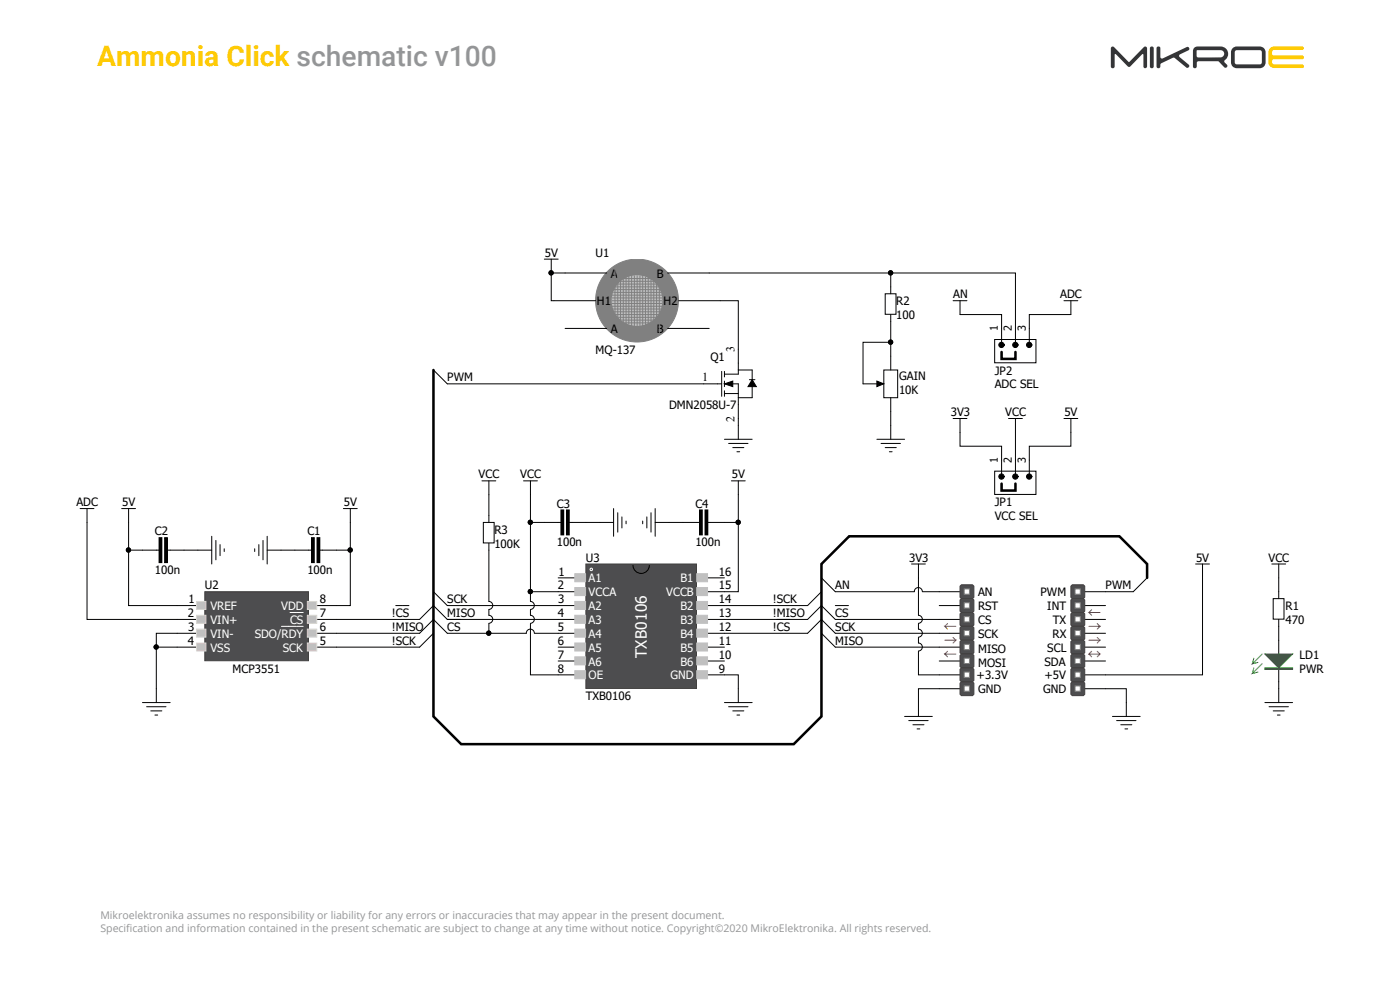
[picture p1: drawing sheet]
<svg xmlns="http://www.w3.org/2000/svg" width="420mm" height="297mm" viewBox="0 0 420 297" stroke-linecap="round" stroke-linejoin="round" font-family="sans-serif">
<path d="M381 14.4l1.3-.5h8.4a.54 .54 0 0 1 .5 .5 .54 .54 0 0 1-.5 .6h-8.6a.9 .9 0 0 0-.5 .8 .9 .9 0 0 0 .5 .8h8.6a.58 .58 0 0 1 .5 .6 .58 .58 0 0 1-.5 .6h-8.6a.8 .8 0 0 0-.5 .8 .8 .8 0 0 0 .7 .7h8.4a.55 .55 0 0 1 .5 .5 .55 .55 0 0 1-.5 .6h-8.4a1.74 1.74 0 0 1-1.8-1.8v-3.3z" fill-rule="evenodd" fill="#ffcb05"/>
<path d="M359 15.1l7.2-.1a1.09 1.09 0 0 1 1.1 1.1 1.09 1.09 0 0 1-1.1 1.1h-6.9l-.3-.5zM358.4 14.2l-.5 1.1v4.6a.58 .58 0 0 0 .6 .5 .58 .58 0 0 0 .5-.5l.1-1.2 .3-.3 6.3 .1a4 4 0 0 0 2.1 1.8l.4-.5-.4-.7a.72 .72 0 0 1-.5-.6 .72 .72 0 0 1 .5-.7 2.22 2.22 0 0 0 .5-2.5 2.22 2.22 0 0 0-2.1-1.4h-6.9zM347.1 14.1l-.1 5.8a.58 .58 0 0 0 .5 .5 .58 .58 0 0 0 .6-.5v-.7l.3-.2 3.7-1.7 3.8 2.9a.57 .57 0 0 0 .7-.1 .57 .57 0 0 0 0-.7l-2.7-2.3-.2-.4 .3-.4 2.5-1.2a.56 .56 0 0 0 .2-.7 .56 .56 0 0 0-.7-.3l-7.3 3.5-.6-.4v-3l-.5-.3zM345.1 14.1l-.1 5.8a.58 .58 0 0 0 .5 .5 .58 .58 0 0 0 .6-.5v-5.5l-.3-.4zM369.8 14.4l.9-.4 7.2-.1a1.74 1.74 0 0 1 1.8 1.8v3a1.74 1.74 0 0 1-1.8 1.7h-6.8a1.74 1.74 0 0 1-1.8-1.7v-3.4zM370.6 15.2l-.2 .5v3l.3 .5 7.2 .1 .6-.3 .1-3.3-.4-.6-7.1-.1zM333.4 14.1l-.1 .4v5.4a.58 .58 0 0 0 .5 .5 .58 .58 0 0 0 .6-.5v-3.5l.3-.2 3.6 3.7 .4 .2 4.2-3.9 .1 3.7a.55 .55 0 0 0 .6 .5 .55 .55 0 0 0 .5-.5v-5.4l-.3-.5-.6 .1-4.5 4.5-4.5-4.5-.4-.2z" fill-rule="evenodd" fill="#343537"/>
<path d="M381.5 169h4.2M382 179.4h3.2v6.2h-3.2zM383.6 169v4.2M383.6 177.3v2.1M383.6 185.6v2.1M383.6 191.9v4.1M379.5 210.6h8.3M380.7 211.8h5.8M382 213.1h3.3M383.2 214.3h.8M383.6 200.2v4.1M383.6 206.4v4.2" fill="none" stroke="#000" stroke-width=".3"/>
<path d="M379.5 200.4h8.3" fill="none" stroke="#00bf00" stroke-width=".42"/>
<path d="M379.5 200.2h8.3v.4h-8.3z" fill="none" stroke="#00bf00" stroke-width=".3"/>
<path d="M379.5 196h8.3l-4.2 4.2z" fill="#00bf00"/>
<path d="M376.1 197.3l-.4 1.6M378.6 198.9l-2.9 2.9 1.7-.4M378.6 196l-2.9 2.9 1.7-.4M379.5 196h8.3l-4.2 4.2zM376.1 200.2l-.4 1.6" fill="none" stroke="#00bf00" stroke-width=".3"/>
<g fill="none" stroke="#000" stroke-width=".3">
<path d="M281.8 177.3h6.2M325.4 177.3h6.3M383.6 173.2v4.1M281.8 181.5h6.2M281.8 185.6h6.2M281.8 189.8h6.2M281.8 193.9h6.2M281.8 198.1h6.2M325.4 181.5h6.3M325.4 185.6h6.3M325.4 189.8h6.3M325.4 193.9h6.3"/>
<path d="M325.4 198.1h6.3M383.6 187.7v4.2M281.8 202.3h6.2M281.8 206.4h6.2M325.4 202.3h6.3M325.4 206.4h6.3M383.6 204.3v2.1"/>
</g>
<path d="M288 175.7l.4-.4h3.3l.5 .4v3.3l-.5 .4h-3.3l-.4-.4z" fill-rule="evenodd" fill="#4d4d4f"/>
<path d="M288 175.7l.4-.4h3.3l.5 .4v3.3l-.5 .4h-3.3l-.4-.4z" fill="none" stroke="#443c3e" stroke-width=".3"/>
<path d="M288 179.8l.4-.4h3.3l.5 .4v3.4l-.5 .4h-3.3l-.4-.4z" fill-rule="evenodd" fill="#4d4d4f"/>
<path d="M288 179.8l.4-.4h3.3l.5 .4v3.4l-.5 .4h-3.3l-.4-.4z" fill="none" stroke="#443c3e" stroke-width=".3"/>
<g fill="#fff" stroke="#808080" stroke-width=".3">
<path d="M289.3 176.5h1.5v1.6h-1.5z"/>
<path d="M289.3 180.7h1.5v1.5h-1.5z"/>
</g>
<path d="M288 184l.4-.4h3.3l.5 .4v3.3l-.5 .4h-3.3l-.4-.4z" fill-rule="evenodd" fill="#4d4d4f"/>
<path d="M288 184l.4-.4h3.3l.5 .4v3.3l-.5 .4h-3.3l-.4-.4z" fill="none" stroke="#443c3e" stroke-width=".3"/>
<path d="M288 188.1l.4-.4h3.3l.5 .4v3.4l-.5 .4h-3.3l-.4-.4z" fill-rule="evenodd" fill="#4d4d4f"/>
<path d="M288 188.1l.4-.4h3.3l.5 .4v3.4l-.5 .4h-3.3l-.4-.4z" fill="none" stroke="#443c3e" stroke-width=".3"/>
<g fill="#fff" stroke="#808080" stroke-width=".3">
<path d="M289.3 184.8h1.5v1.6h-1.5z"/>
<path d="M289.3 189h1.5v1.5h-1.5z"/>
</g>
<path d="M288 192.3l.4-.4h3.3l.5 .4v3.3l-.5 .4h-3.3l-.4-.4z" fill-rule="evenodd" fill="#4d4d4f"/>
<path d="M288 192.3l.4-.4h3.3l.5 .4v3.3l-.5 .4h-3.3l-.4-.4z" fill="none" stroke="#443c3e" stroke-width=".3"/>
<path d="M288 196.4l.4-.4h3.3l.5 .4v3.4l-.5 .4h-3.3l-.4-.4z" fill-rule="evenodd" fill="#4d4d4f"/>
<path d="M288 196.4l.4-.4h3.3l.5 .4v3.4l-.5 .4h-3.3l-.4-.4z" fill="none" stroke="#443c3e" stroke-width=".3"/>
<g fill="#fff" stroke="#808080" stroke-width=".3">
<path d="M289.3 193.1h1.5v1.6h-1.5z"/>
<path d="M289.3 197.3h1.5v1.5h-1.5z"/>
</g>
<path d="M288 200.6l.4-.4h3.3l.5 .4v3.3l-.5 .4h-3.3l-.4-.4z" fill-rule="evenodd" fill="#4d4d4f"/>
<path d="M288 200.6l.4-.4h3.3l.5 .4v3.3l-.5 .4h-3.3l-.4-.4z" fill="none" stroke="#443c3e" stroke-width=".3"/>
<path d="M288 204.7l.4-.4h3.3l.5 .4v3.4l-.5 .4h-3.3l-.4-.4z" fill-rule="evenodd" fill="#4d4d4f"/>
<path d="M288 204.7l.4-.4h3.3l.5 .4v3.4l-.5 .4h-3.3l-.4-.4z" fill="none" stroke="#443c3e" stroke-width=".3"/>
<g fill="#fff" stroke="#808080" stroke-width=".3">
<path d="M289.3 201.4h1.5v1.6h-1.5z"/>
<path d="M289.3 205.6h1.5v1.6h-1.5z"/>
</g>
<path d="M321.3 175.7l.4-.4h3.3l.4 .4v3.3l-.4 .4h-3.3l-.4-.4z" fill-rule="evenodd" fill="#4d4d4f"/>
<path d="M321.3 175.7l.4-.4h3.3l.4 .4v3.3l-.4 .4h-3.3l-.4-.4z" fill="none" stroke="#443c3e" stroke-width=".3"/>
<path d="M321.3 179.8l.4-.4h3.3l.4 .4v3.4l-.4 .4h-3.3l-.4-.4z" fill-rule="evenodd" fill="#4d4d4f"/>
<path d="M321.3 179.8l.4-.4h3.3l.4 .4v3.4l-.4 .4h-3.3l-.4-.4z" fill="none" stroke="#443c3e" stroke-width=".3"/>
<g fill="#fff" stroke="#808080" stroke-width=".3">
<path d="M322.5 176.5h1.6v1.6h-1.6z"/>
<path d="M322.5 180.7h1.6v1.5h-1.6z"/>
</g>
<path d="M321.3 184l.4-.4h3.3l.4 .4v3.3l-.4 .4h-3.3l-.4-.4z" fill-rule="evenodd" fill="#4d4d4f"/>
<path d="M321.3 184l.4-.4h3.3l.4 .4v3.3l-.4 .4h-3.3l-.4-.4z" fill="none" stroke="#443c3e" stroke-width=".3"/>
<path d="M321.3 188.1l.4-.4h3.3l.4 .4v3.4l-.4 .4h-3.3l-.4-.4z" fill-rule="evenodd" fill="#4d4d4f"/>
<path d="M321.3 188.1l.4-.4h3.3l.4 .4v3.4l-.4 .4h-3.3l-.4-.4z" fill="none" stroke="#443c3e" stroke-width=".3"/>
<g fill="#fff" stroke="#808080" stroke-width=".3">
<path d="M322.5 184.8h1.6v1.6h-1.6z"/>
<path d="M322.5 189h1.6v1.5h-1.6z"/>
</g>
<path d="M321.3 192.3l.4-.4h3.3l.4 .4v3.3l-.4 .4h-3.3l-.4-.4z" fill-rule="evenodd" fill="#4d4d4f"/>
<path d="M321.3 192.3l.4-.4h3.3l.4 .4v3.3l-.4 .4h-3.3l-.4-.4z" fill="none" stroke="#443c3e" stroke-width=".3"/>
<path d="M321.3 196.4l.4-.4h3.3l.4 .4v3.4l-.4 .4h-3.3l-.4-.4z" fill-rule="evenodd" fill="#4d4d4f"/>
<path d="M321.3 196.4l.4-.4h3.3l.4 .4v3.4l-.4 .4h-3.3l-.4-.4z" fill="none" stroke="#443c3e" stroke-width=".3"/>
<g fill="#fff" stroke="#808080" stroke-width=".3">
<path d="M322.5 193.1h1.6v1.6h-1.6z"/>
<path d="M322.5 197.3h1.6v1.5h-1.6z"/>
</g>
<path d="M321.3 200.6l.4-.4h3.3l.4 .4v3.3l-.4 .4h-3.3l-.4-.4z" fill-rule="evenodd" fill="#4d4d4f"/>
<path d="M321.3 200.6l.4-.4h3.3l.4 .4v3.3l-.4 .4h-3.3l-.4-.4z" fill="none" stroke="#443c3e" stroke-width=".3"/>
<path d="M321.3 204.7l.4-.4h3.3l.4 .4v3.4l-.4 .4h-3.3l-.4-.4z" fill-rule="evenodd" fill="#4d4d4f"/>
<path d="M321.3 204.7l.4-.4h3.3l.4 .4v3.4l-.4 .4h-3.3l-.4-.4z" fill="none" stroke="#443c3e" stroke-width=".3"/>
<g fill="#fff" stroke="#808080" stroke-width=".3">
<path d="M322.5 201.4h1.6v1.6h-1.6z"/>
<path d="M322.5 205.6h1.6v1.6h-1.6z"/>
</g>
<g fill="none" stroke="#ee0e22" stroke-width=".3">
<path d="M283.4 191.9h3.4l-.9 .8M284.3 195.2l-.9 .8M284.3 186.9l-.9 .8M285.9 191l.9 .9M286.8 196h-3.4l.9 .9M286.8 187.7h-3.4l.9 .8M326.7 187.7h3.3l-.8 .8M326.7 191.9h3.3l-.8 .8M326.7 196h3.3l-.8 .9M326.7 196l.8 .9M327.5 182.7l-.8 .9M327.5 195.2l-.8 .8"/>
<path d="M329.2 186.9l.8 .8M329.2 191l.8 .9M329.2 195.2l.8 .8M330 183.6h-3.3l.8 .8"/>
</g>
<path d="M166.2 90.1h12.5M169.5 81.8h12.5M169.5 98.4h12.5M200.3 81.8h12.5M200.3 98.4h12.5M203.6 90.1h12.5" fill="none" stroke="#000" stroke-width=".3"/>
<circle cx="191.1" cy="90.1" r="12.4" fill="#808080"/>
<g fill="none" stroke="#808080" stroke-width=".3">
<path d="M181.6 96.8h14.9M182.4 95.9h15M182.8 95.1h15M182.8 94.3h15M183.2 92.6h15M183.2 93.4h15M183.7 91.8h14.9M183.7 90.1h14.9M183.7 91h14.9M183.7 89.3h14.9M183.7 88.5h14.9M184.1 87.6h14.9"/>
<path d="M184.1 86.8h14.9M184.5 80.6v14.9M184.5 85.1h15M184.5 86h15M184.9 84.3h15M185.3 81.4v15M185.7 83.5h15M186.2 81.8v15M187 81.8v15M187.8 82.2v15M188.7 82.2v15M189.5 82.6v15"/>
<path d="M190.3 82.6v15M191.1 82.6v15M192 82.6v15M192.8 82.6v15M193.6 83.1v14.9M194.5 83.1v14.9M195.3 83.5v14.9M196.1 83.5v14.9M197 83.9v14.9M197.8 84.7v15"/>
<circle cx="191.1" cy="90.1" r="12.4"/>
</g>
<circle cx="191.1" cy="90.1" r="7.4" fill="#c0c0c0" stroke="#c0c0c0" stroke-width=".3"/>
<g fill="none" stroke="#000" stroke-width=".3">
<path d="M134.2 115h82.3M216.5 111.3v7.5M217.3 115l2.5-.8v1.7zM217.3 111.3v1.7M217.3 114.2v1.7M217.3 117.1v1.7M217.3 115h4.2v16.7M217.3 117.9h4.2M221.5 110.9h4.1v2.9M221.5 104.7v7.4h-4.2M224.8 113.8h1.7M225.6 113.8l1.3 2.1h-2.5z"/>
<path d="M225.6 115.9v3.3h-4.1M217.3 131.7h8.3M218.6 132.9h5.8M219.8 134.1h3.4M221.1 135.4h.8M358.7 169h4.1M360.8 169v4.2M271.4 214.7h8.3M272.6 216h5.8M273.9 217.2h3.3M275.1 218.5h.9M275.5 210.6v4.1"/>
<path d="M333.7 214.7h8.3M335 216h5.8M336.2 217.2h3.4M337.5 218.5h.8M337.9 210.6v4.1"/>
</g>
<path d="M217.3 115l2.5-.8v1.7zM225.6 113.8l1.3 2.1h-2.5z" fill="#000"/>
<path d="M61.4 177.3h31.1v20.7h-31.1z" fill="#4d4d4f" stroke="#443c3e" stroke-width=".3"/>
<path d="M53.1 181.5h8.3M53.1 185.6h8.3M53.1 189.8h8.3M53.1 193.9h8.3M92.6 181.5h8.3M92.6 185.6h8.3M92.6 189.8h8.3M92.6 193.9h8.3" fill="none" stroke="#000" stroke-width=".3"/>
<path d="M84.4 187.7h4.4M87 183.6h2M89 187.7h2M89.1 183.6h1.9" fill="none" stroke="#fff" stroke-width=".3"/>
<g fill="#c0c0c0" stroke="#e5dec5" stroke-width=".3">
<path d="M58.9 180.2h2.9v2.5h-2.9z"/>
<path d="M58.9 184.4h2.9v2.4h-2.9z"/>
<path d="M58.9 188.5h2.9v2.5h-2.9z"/>
<path d="M58.9 192.7h2.9v2.4h-2.9z"/>
<path d="M92.2 180.2h2.8v2.5h-2.8z"/>
<path d="M92.2 184.4h2.8v2.4h-2.8z"/>
<path d="M92.2 188.5h2.8v2.5h-2.8z"/>
<path d="M92.2 192.7h2.8v2.4h-2.8z"/>
</g>
<g fill="none" stroke="#000" stroke-width=".3">
<path d="M163.3 77.7h4.1M165.4 77.7v4.1M267.2 96.4v6.2M285.9 90.1h4.2M288 90.1v4.2h12.5v8.3M304.6 98.4v4.2M319.2 90.1h4.1M321.3 90.1v4.2h-12.5v8.3M263.1 114.2l2 .8-2 .9zM265.1 110.9h4.2v8.3h-4.2zM267.2 110.9v-8.3h-8.3v12.4h4.2M267.2 119.2v12.5"/>
<path d="M298.4 101.8h12.4v6.9h-12.4zM263.1 131.7h8.3M264.3 132.9h5.8M265.6 134.1h3.3M266.8 135.4h.8M24 152.4h4.2M26.1 152.4v33.2h27M36.5 152.4h4.2M38.6 152.4v29.1h14.5M103 152.4h4.2M105.1 152.4v29.1h-4.2M38.6 164.9h9.1"/>
<path d="M47.7 161.1h.9v7.5h-.9zM49.4 161.1h.8v7.5h-.8zM50.2 164.9h13.3M63.5 160.7v8.3M64.8 162v5.8M66 163.2v3.3M67.3 164.5v.8M76.4 164.5v.8M77.7 163.2v3.3M78.9 162v5.8M80.1 160.7v8.3M80.2 164.9h13.3"/>
<path d="M93.5 161.1h.8v7.5h-.8zM95.1 161.1h.8v7.5h-.8zM95.9 164.9h9.2M167.4 173.2h5M167.4 177.3h5M212.3 173.2h5M212.3 177.3h5M246.4 173.2l4.2 4.1M273.5 169h4.1M275.5 169v15.4a1.2 1.2 0 0 1 1.2 1.2 1.2 1.2 0 0 1-1.2 1.2M360.8 173.2v29.1h-29.1M46.9 193.9h6.2"/>
<path d="M53.1 189.8h-6.2v20.8M130 185.6l-4.1 4.2h-25M130 181.5l-4.1 4.1M130 189.8l-4.1 4.1h-25M167.4 181.5h5M167.4 189.8h5M167.4 193.9h5M167.4 185.6h5M167.4 198.1h5M212.3 181.5h5M212.3 189.8h5M212.3 193.9h5"/>
<path d="M212.3 185.6h5M212.3 198.1h5M246.4 181.5l4.2 4.1h31.2M246.4 185.6l4.2 4.2h31.2M246.4 189.8l4.2 4.1h31.2M250.6 181.5h2M252.7 181.5h1.8M275.5 195.2v7.1h6.3M275.5 191v1.7a1.2 1.2 0 0 1 1.2 1.2 1.2 1.2 0 0 1-1.2 1.2M275.5 186.9v1.7a1.2 1.2 0 0 1 1.2 1.2 1.2 1.2 0 0 1-1.2 1.2M42.7 210.6h8.4M44 211.8h5.8"/>
<path d="M45.2 213.1h3.4M46.5 214.3h.8M167.4 202.3h5M212.3 202.3h5M281.8 206.4h-6.3v4.2M331.7 206.4h6.2v4.2"/>
</g>
<path d="M300.5 105.5v2.1h4.1v-2.1" fill="none" stroke="#000" stroke-width=".76"/>
<g fill="#000" stroke="#000" stroke-width=".3">
<path d="M299.9 102.8a.79 .79 0 0 0 .2 1.3 .79 .79 0 0 0 1.1-.7h-.8h.8a.79 .79 0 0 0-.4-.7 .79 .79 0 0 0-.9 .1zM300.4 103.4h.8z" fill-rule="evenodd"/>
<path d="M304.1 102.8a.79 .79 0 0 0 .2 1.3 .79 .79 0 0 0 1.1-.7h-.8h.8a.79 .79 0 0 0-.5-.7 .79 .79 0 0 0-.8 .1zM304.6 103.4h.8z" fill-rule="evenodd"/>
<path d="M308.2 102.8a.79 .79 0 0 0 .2 1.3 .79 .79 0 0 0 1.1-.7h-.7h.7a.79 .79 0 0 0-.4-.7 .79 .79 0 0 0-.9 .1zM308.8 103.4h.7z" fill-rule="evenodd"/>
</g>
<g fill="#000">
<circle cx="165.3" cy="81.8" r=".79"/>
<circle cx="267.2" cy="102.5" r=".79"/>
<circle cx="38.5" cy="164.8" r=".79"/>
<circle cx="105.1" cy="164.8" r=".79"/>
<circle cx="46.9" cy="193.9" r=".79"/>
</g>
<g fill="#000">
<path d="M263.1 114.2l2 .8-2 .9z"/>
<path d="M47.7 161.1h.9v7.5h-.9z" fill-rule="evenodd"/>
<path d="M49.4 161.1h.8v7.5h-.8z" fill-rule="evenodd"/>
<path d="M93.5 161.1h.8v7.5h-.8z" fill-rule="evenodd"/>
<path d="M95.1 161.1h.8v7.5h-.8z" fill-rule="evenodd"/>
</g>
<path d="M175.8 169h33.1v37.3h-33.1z" fill="#4d4d4f" stroke="#443c3e" stroke-width=".3"/>
<g fill="#c0c0c0" stroke="#c0c0c0" stroke-width=".3">
<path d="M172.4 171.9h3.3v2.4h-3.3z"/>
<path d="M172.4 176.1h3.3v2.4h-3.3z"/>
<path d="M172.4 180.2h3.3v2.5h-3.3z"/>
<path d="M172.4 184.4h3.3v2.4h-3.3z"/>
<path d="M172.4 188.5h3.3v2.5h-3.3z"/>
<path d="M172.4 192.7h3.3v2.4h-3.3z"/>
<path d="M172.4 196.9h3.3v2.4h-3.3z"/>
<path d="M172.4 201h3.3v2.4h-3.3z"/>
<path d="M209 171.9h3.3v2.4h-3.3z"/>
<path d="M209 176.1h3.3v2.4h-3.3z"/>
<path d="M209 180.2h3.3v2.5h-3.3z"/>
<path d="M209 184.4h3.3v2.4h-3.3z"/>
<path d="M209 188.5h3.3v2.5h-3.3z"/>
<path d="M209 192.7h3.3v2.4h-3.3z"/>
<path d="M209 196.9h3.3v2.4h-3.3z"/>
<path d="M209 201h3.3v2.4h-3.3z"/>
</g>
<g fill="none" stroke="#000" stroke-width=".3">
<path d="M169.5 81.8h-4.1v8.3h.8M212.8 81.8h91.8v16.6M216.1 90.1h5.4v14.6M265.6 88h3.2v6.2h-3.2zM267.2 81.8v6.2M267.2 94.3v2.1M130 110.9l4.2 4.1M285.9 125.4h4.2M288 125.4v8.3h12.5v8.3M302.6 125.4h4.1M304.6 125.4v16.6M319.2 125.4h4.1"/>
<path d="M321.3 125.4v8.3h-12.5v8.3M144.6 144.1h4.1M145 156.6h3.2v6.1h-3.2zM146.7 144.1v12.5M157.1 144.1h4.1M159.1 144.1v33.2h8.3M159.1 156.6h9.2M168.3 152.8h.8v7.5h-.8zM169.9 152.8h.9v7.5h-.9zM170.8 156.6h13.3M184.1 152.4v8.3M185.3 153.7v5.8"/>
<path d="M186.6 154.9v3.3M187.8 156.2v.8M192.8 156.2v.8M194.1 154.9v3.3M195.3 153.7v5.8M196.5 156.6h13.4M196.5 152.4v8.3M209.9 152.8h.8v7.5h-.8zM211.5 152.8h.8v7.5h-.8zM212.3 156.6h9.2M219.4 144.1h4.2M221.5 144.1v33.2h-4.2"/>
<path d="M298.4 141.2h12.4v7h-12.4zM130 177.3l4.2 4.2h33.2M146.7 162.8v17.4a1.2 1.2 0 0 1 1.1 1.2 1.2 1.2 0 0 1-1.1 1.3M159.1 177.3v2.9a1.2 1.2 0 0 1 1.2 1.2 1.2 1.2 0 0 1-1.2 1.3M194.8 169.4a2.45 2.45 0 0 1-2.4 2.5 2.45 2.45 0 0 1-2.5-2.5M246.4 177.3l-4.1 4.2h-25M276.7 177.3a1.21 1.21 0 0 0-1.2-1.2 1.21 1.21 0 0 0-1.2 1.2h-23.7M276.8 177.3h5M344.1 173.2l-4.1 4.1h-8.3M100.9 185.6h25M118.7 181.5h2M120.8 181.5h1.9"/>
<path d="M130 185.6l4.2 4.2h23.7a1.21 1.21 0 0 1 1.2-1.3 1.21 1.21 0 0 1 1.2 1.3M130 181.5l4.2 4.1h33.2M146.7 182.7v1.7a1.2 1.2 0 0 1 1.1 1.2 1.2 1.2 0 0 1-1.1 1.2M146.7 186.9v2.9M159.1 182.7v1.7a1.2 1.2 0 0 1 1.2 1.2 1.2 1.2 0 0 1-1.2 1.2M159.1 186.9v15.4h8.3M160.4 189.8h7M246.4 181.5l-4.1 4.1h-25M246.4 185.6l-4.1 4.2h-25M217.3 202.3h4.2v8.3M217.3 210.6h8.3M218.6 211.8h5.8"/>
<path d="M219.8 213.1h3.4M221.1 214.3h.8"/>
</g>
<circle cx="177.4" cy="170.6" r=".37" fill="none" stroke="#fff" stroke-width=".3"/>
<g fill="#000">
<circle cx="165.3" cy="81.8" r=".79"/>
<circle cx="267.2" cy="81.8" r=".79"/>
<circle cx="159.1" cy="156.5" r=".79"/>
<circle cx="221.5" cy="156.5" r=".79"/>
<circle cx="159.1" cy="177.3" r=".79"/>
<circle cx="146.6" cy="189.8" r=".79"/>
</g>
<g fill="#000">
<path d="M168.3 152.8h.8v7.5h-.8z" fill-rule="evenodd"/>
<path d="M169.9 152.8h.9v7.5h-.9z" fill-rule="evenodd"/>
<path d="M209.9 152.8h.8v7.5h-.8z" fill-rule="evenodd"/>
<path d="M211.5 152.8h.8v7.5h-.8z" fill-rule="evenodd"/>
</g>
<path d="M130 110.9v103.8l8.3 8.3h99.8l8.3-8.3v-45.7l8.3-8.3h81.1l8.3 8.3v4.2M300.5 144.9v2.1h4.1v-2.1" fill="none" stroke="#000" stroke-width=".76"/>
<g fill="#000" stroke="#000" stroke-width=".3">
<path d="M299.9 142.2a.79 .79 0 0 0 .2 1.3 .79 .79 0 0 0 1.1-.6l-.8-.1 .8 .1a.79 .79 0 0 0-.4-.8 .79 .79 0 0 0-.9 .1zM300.4 142.8l.8 .1z" fill-rule="evenodd"/>
<path d="M304.1 142.2a.79 .79 0 0 0 .2 1.3 .79 .79 0 0 0 1.1-.6l-.8-.1 .8 .1a.79 .79 0 0 0-.5-.8 .79 .79 0 0 0-.8 .1zM304.6 142.8l.8 .1z" fill-rule="evenodd"/>
<path d="M308.2 142.2a.79 .79 0 0 0 .2 1.3 .79 .79 0 0 0 1.1-.6l-.7-.1 .7 .1a.79 .79 0 0 0-.4-.8 .79 .79 0 0 0-.9 .1zM308.8 142.8l.7 .1z" fill-rule="evenodd"/>
</g>
<text font-size="8.5" fill="#ffcb05" x="29.1" y="19.9">Ammonia Click schematic v100</text>
<text font-size="4.7" fill="#fff" x="194" y="197.2" transform="rotate(-90 194 197.2)">TXB0106</text>
<text font-size="3.7" x="210.6" y="114.1">1</text>
<g font-size="3.6">
<text x="220.3" y="105.5" transform="rotate(-90 220.3 105.5)">3</text>
<text x="220.3" y="126.3" transform="rotate(-90 220.3 126.3)">2</text>
</g>
<g font-size="3.4">
<text x="163.4" y="77">5V</text>
<text x="178.7" y="77">U1</text>
<text x="183.2" y="83.2">A</text>
<text x="197.1" y="83.2">B</text>
<text x="286" y="89.4">AN</text>
<text x="318.1" y="89.4">ADC</text>
<text x="179.1" y="91.5">H1</text>
<text x="199" y="91.5">H2</text>
<text x="268.9" y="91.5">R2</text>
<text x="268.9" y="95.6">100</text>
<text x="183.2" y="99.8">A</text>
<text x="197.1" y="99.8">B</text>
<text x="178.7" y="106">MQ-137</text>
<text x="213.2" y="108.1">Q1</text>
<text x="269.7" y="113.9">GAIN</text>
<text x="298.4" y="112.3">JP2</text>
<text x="134.2" y="114.3">PWM</text>
<text x="269.7" y="118.1">10K</text>
<text x="298.4" y="116.4">ADC SEL</text>
<text x="200.7" y="122.6">DMN2058U-7</text>
<text x="285.2" y="124.7">3V3</text>
<text x="301.6" y="124.7">VCC</text>
<text x="319.3" y="124.7">5V</text>
<text x="143.6" y="143.4">VCC</text>
<text x="156.1" y="143.4">VCC</text>
<text x="219.5" y="143.4">5V</text>
<text x="22.9" y="151.7">ADC</text>
<text x="36.6" y="151.7">5V</text>
<text x="103.1" y="151.7">5V</text>
<text x="167" y="152.1">C3</text>
<text x="208.6" y="152.1">C4</text>
<text x="298.4" y="151.7">JP1</text>
<text x="298.4" y="155.9">VCC SEL</text>
<text x="46.5" y="160.4">C2</text>
<text x="92.2" y="160.4">C1</text>
<text x="148.3" y="160">R3</text>
<text x="148.3" y="164.2">100K</text>
<text x="167" y="163.8">100n</text>
<text x="208.6" y="163.8">100n</text>
<text x="46.5" y="172.1">100n</text>
<text x="92.2" y="172.1">100n</text>
<text x="167.5" y="172.5">1</text>
<text x="175.8" y="168.3">U3</text>
<text x="215.7" y="172.5">16</text>
<text x="272.7" y="168.3">3V3</text>
<text x="358.8" y="168.3">5V</text>
<text x="380.5" y="168.3">VCC</text>
<text x="61.4" y="176.6">U2</text>
<text x="167.3" y="176.6">2</text>
<text x="215.7" y="176.6">15</text>
<text x="250.6" y="176.6">AN</text>
<text x="293.4" y="178.7">AN</text>
<text x="312.1" y="178.7">PWM</text>
<text x="331.7" y="176.6">PWM</text>
<text x="56.3" y="184.9">2</text>
<text x="56.5" y="180.8">1</text>
<text x="95.9" y="180.8">8</text>
<text x="95.9" y="184.9">7</text>
<text x="117.6" y="184.9">!CS</text>
<text x="134.2" y="184.9">MISO</text>
<text x="134.2" y="180.8">SCK</text>
<text x="167.3" y="184.9">4</text>
<text x="167.5" y="180.8">3</text>
<text x="215.7" y="184.9">13</text>
<text x="215.7" y="180.8">14</text>
<text x="231.9" y="184.9">!MISO</text>
<text x="231.9" y="180.8">!SCK</text>
<text x="250.6" y="184.9">CS</text>
<text x="293.4" y="182.9">RST</text>
<text x="314.2" y="182.9">INT</text>
<text x="385.7" y="182.9">R1</text>
<text x="56.5" y="189.1">3</text>
<text x="95.9" y="189.1">6</text>
<text x="117.6" y="189.1">!MISO</text>
<text x="134.2" y="189.1">CS</text>
<text x="167.4" y="189.1">5</text>
<text x="215.7" y="189.1">12</text>
<text x="231.9" y="189.1">!CS</text>
<text x="250.6" y="189.1">SCK</text>
<text x="293.4" y="187">CS</text>
<text x="293.4" y="191.2">SCK</text>
<text x="315.8" y="191.2">RX</text>
<text x="315.9" y="187">TX</text>
<text x="385.7" y="187">470</text>
<text x="56.3" y="193.2">4</text>
<text x="95.9" y="193.2">5</text>
<text x="117.6" y="193.2">!SCK</text>
<text x="167.3" y="193.2">6</text>
<text x="167.4" y="197.4">7</text>
<text x="215.7" y="197.4">10</text>
<text x="215.7" y="193.2">11</text>
<text x="250.6" y="193.2">MISO</text>
<text x="293.4" y="195.7">MISO</text>
<text x="314.2" y="195.3">SCL</text>
<text x="389.9" y="197.4">LD1</text>
<text x="69.8" y="201.5">MCP3551</text>
<text x="167.3" y="201.5">8</text>
<text x="215.7" y="201.5">9</text>
<text x="293" y="203.6">+3.3V</text>
<text x="293.4" y="199.9">MOSI</text>
<text x="313.4" y="199.5">SDA</text>
<text x="313.4" y="203.6">+5V</text>
<text x="389.9" y="201.5">PWR</text>
<text x="175.8" y="209.9">TXB0106</text>
<text x="293.4" y="207.8">GND</text>
<text x="313" y="207.8">GND</text>
</g>
<g font-size="3.4" fill="#fff">
<text x="176.6" y="174.6">A1</text>
<text x="176.6" y="178.7">VCCA</text>
<text x="199.9" y="178.7">VCCB</text>
<text x="204.2" y="174.6">B1</text>
<text x="63.1" y="182.9">VREF</text>
<text x="84.3" y="182.9">VDD</text>
<text x="176.6" y="182.9">A2</text>
<text x="204.2" y="182.9">B2</text>
<text x="63.1" y="187">VIN+</text>
<text x="63.1" y="191.2">VIN-</text>
<text x="76.4" y="191.2">SDO/RDY</text>
<text x="87" y="187">CS</text>
<text x="176.6" y="187">A3</text>
<text x="176.6" y="191.2">A4</text>
<text x="204.2" y="187">B3</text>
<text x="204.2" y="191.2">B4</text>
<text x="63.1" y="195.3">VSS</text>
<text x="84.8" y="195.3">SCK</text>
<text x="176.6" y="195.3">A5</text>
<text x="204.2" y="195.3">B5</text>
<text x="176.6" y="199.5">A6</text>
<text x="176.6" y="203.6">OE</text>
<text x="201.2" y="203.6">GND</text>
<text x="204.2" y="199.5">B6</text>
</g>
<g font-size="3.3">
<text x="299.4" y="99.3" transform="rotate(-90 299.4 99.3)">1</text>
<text x="303.6" y="99.3" transform="rotate(-90 303.6 99.3)">2</text>
<text x="307.7" y="99.3" transform="rotate(-90 307.7 99.3)">3</text>
<text x="299.4" y="138.7" transform="rotate(-90 299.4 138.7)">1</text>
<text x="303.6" y="138.7" transform="rotate(-90 303.6 138.7)">2</text>
<text x="307.7" y="138.7" transform="rotate(-90 307.7 138.7)">3</text>
</g>
<g font-size="3.2" fill="#939598">
<text x="30.1" y="275.6">Mikroelektronika assumes no responsibility or liability for any errors or inaccuracies that may appear in the present document.</text>
<text x="30.1" y="279.4">Specif</text>
<text x="37.9" y="279.4">ication and information contained in the present schematic are subject to change at any time without notice. Copyright©2020 MikroElektronika. All rights reserved.</text>
</g>
</svg>
